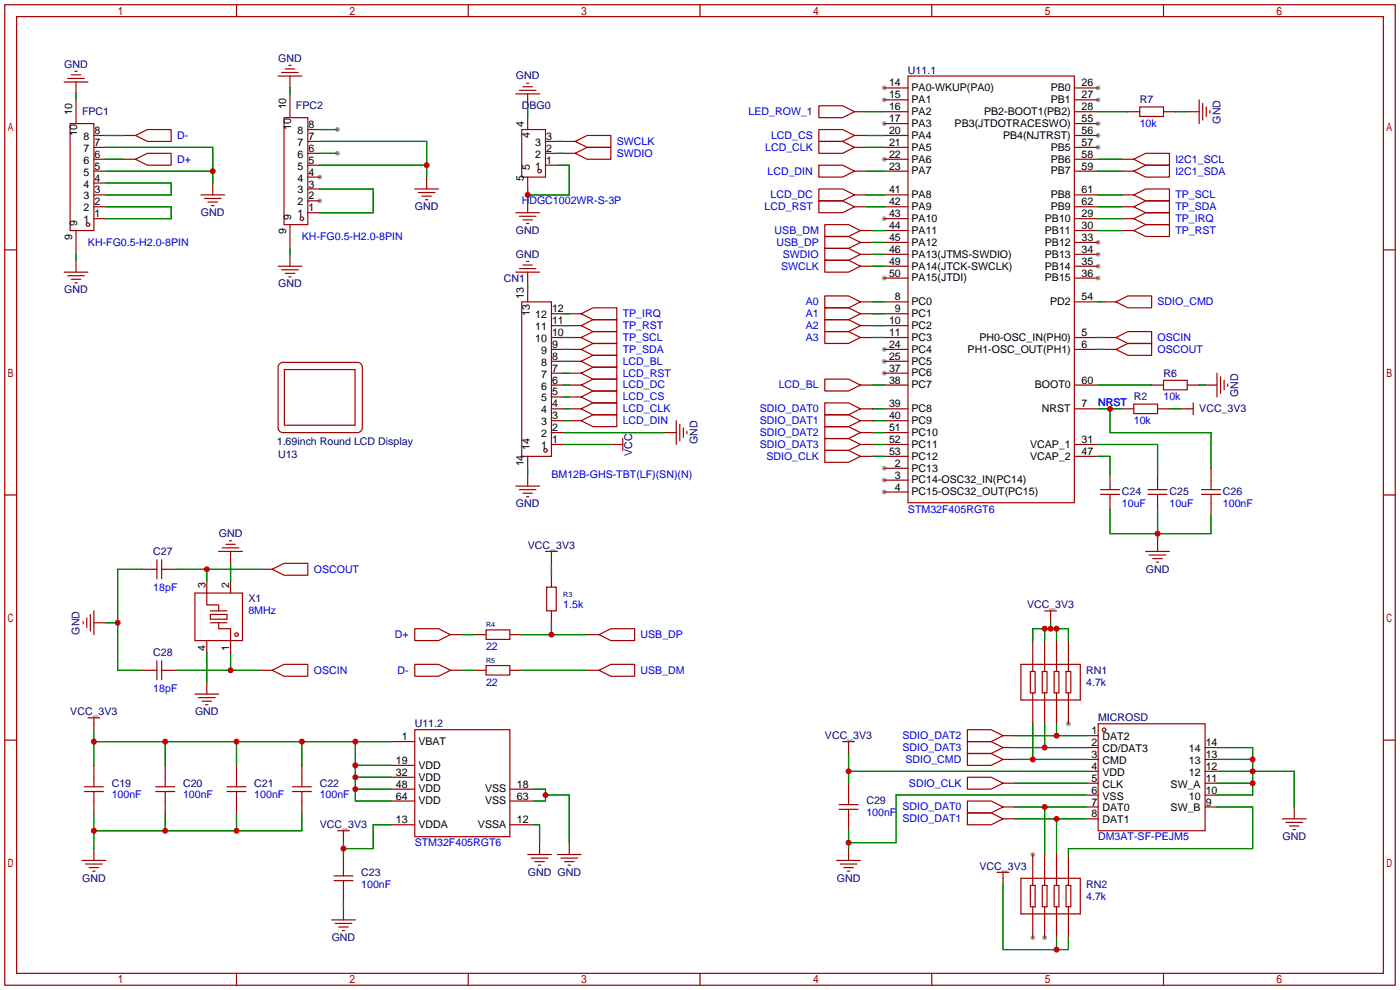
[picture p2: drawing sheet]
<svg xmlns="http://www.w3.org/2000/svg" width="299mm" height="212mm" viewBox="0 0 299 212" stroke-linecap="round" stroke-linejoin="round" font-family="sans-serif">
<g fill="#999">
<circle cx="189" cy="18.8" r=".51"/>
<circle cx="189" cy="21.3" r=".51"/>
<circle cx="189" cy="26.4" r=".51"/>
<circle cx="189" cy="34" r=".51"/>
<circle cx="234.7" cy="18.8" r=".51"/>
<circle cx="234.7" cy="21.3" r=".51"/>
<circle cx="234.7" cy="51.8" r=".51"/>
<circle cx="234.7" cy="54.4" r=".51"/>
<circle cx="234.7" cy="56.9" r=".51"/>
<circle cx="234.7" cy="59.4" r=".51"/>
<circle cx="189" cy="46.7" r=".51"/>
<circle cx="189" cy="59.4" r=".51"/>
<circle cx="234.7" cy="26.4" r=".51"/>
<circle cx="234.7" cy="29" r=".51"/>
<circle cx="234.7" cy="31.5" r=".51"/>
<circle cx="189" cy="100.1" r=".51"/>
<circle cx="189" cy="102.6" r=".51"/>
<circle cx="189" cy="105.2" r=".51"/>
<circle cx="189" cy="74.7" r=".51"/>
<circle cx="189" cy="77.2" r=".51"/>
<circle cx="189" cy="79.8" r=".51"/>
<circle cx="228.3" cy="154.7" r=".51"/>
<circle cx="220.7" cy="182.6" r=".51"/>
<circle cx="220.7" cy="200.4" r=".51"/>
<circle cx="223.3" cy="200.4" r=".51"/>
<circle cx="68.3" cy="42.9" r=".51"/>
<circle cx="68.3" cy="37.8" r=".51"/>
<circle cx="72.1" cy="27.7" r=".51"/>
<circle cx="72.1" cy="32.8" r=".51"/>
</g>
<g fill="none" stroke="#a10000" stroke-width=".25">
<path d="M1 1h297.2v209.6h-297.2zM3.6 3.6h292.1v204.4h-292.1zM13.7 17.5h5.1M14.5 16.8h3.5M15.2 16h2.1M16 15.2h.5M16.3 17.5v2.6M50.5 1v2.6M59.4 16.3h5.1M60.2 15.5h3.6M61 14.7h2M61.7 14h.5"/>
<path d="M62 16.3v2.5M100.1 1v2.6M111 19.3h3.6M111.8 18.5h2M112.5 17.8h.5M149.6 1v2.6M189 18.8h5.1M194.1 16.3h35.5v91.1h-35.5zM199.1 1v2.6M229.6 18.8h5.1M248.7 1v2.6M15 26.4h5.1v22.9h-5.1z"/>
<path d="M16.3 21.3v5.1M20.1 29h2.5M20.1 31.5h2.5M20.1 34h2.5M20.1 36.6h2.5M20.1 39.1h2.5M26.4 29h2.6M26.4 34h2.6M29 29l2.5-1.3h5.1v2.5h-5.1zM29 34l2.5-1.2h5.1v2.5h-5.1zM45.5 39.1v2.6M60.7 25.1h5.1v22.9h-5.1z"/>
<path d="M62 20.1v5M65.8 35.3h2.5M65.8 32.8h2.5M65.8 30.2h2.5M65.8 37.8h2.5M65.8 27.7h2.5M91.2 37.8v2.6M110.2 20.1h5.1M111.5 27.7h5.1v10.1h-5.1zM112.8 20.1v2.5M112.8 25.1v2.6M112.8 37.8v2.6"/>
<path d="M116.6 35.3h2.5M116.6 32.8h2.5M116.6 30.2h2.5M120.4 32.8h2.5M120.4 30.2h2.5M122.9 32.8l2.6-1.3h5.1v2.5h-5.1zM122.9 30.2l2.6-1.2h5.1v2.5h-5.1zM175 22.6h5.1l2.5 1.3-2.5 1.2h-5.1zM175 35.3h5.1l2.5 1.3-2.5 1.2h-5.1zM175 30.2h5.1l2.5 1.3-2.5 1.3h-5.1zM175 27.7h5.1l2.5 1.3-2.5 1.2h-5.1zM182.6 23.9h2.6"/>
<path d="M182.6 29h2.6M182.6 31.5h2.6M182.6 36.6h2.6M189 21.3h5.1M189 23.9h5.1M189 26.4h5.1M189 29h5.1M189 31.5h5.1M189 34h5.1M189 36.6h5.1M229.6 21.3h5.1M229.6 23.9h5.1"/>
<path d="M229.6 26.4h5.1M229.6 29h5.1M229.6 31.5h5.1M229.6 34h5.1M229.6 36.6h5.1M239.8 34h2.5M239.8 36.6h2.5M241 23.9h2.6M242.3 34l2.6-1.2h5v2.5h-5zM242.3 36.6l2.6-1.3h5v2.5h-5zM243.6 22.9h5.1v2h-5.1zM248.7 23.9h2.5"/>
<path d="M253.7 23.9h2.6M256.3 21.3v5.1M257 22.1v3.6M257.8 22.9v2M258.6 23.6v.5M1 53.4h2.6M13.7 58.2h5.1M14.5 58.9h3.5M15.2 59.7h2.1M16.3 49.3v5.1M16.3 55.6v2.6M20.1 46.7h2.5"/>
<path d="M20.1 41.7h2.5M20.1 44.2h2.5M42.9 41.7h5.1M43.7 42.4h3.5M44.4 43.2h2.1M45.2 43.9h.5M59.4 56.9h5.1M60.2 57.7h3.6M61 58.4h2M61.7 59.2h.5M62 48v5.1M62 54.4v2.5"/>
<path d="M65.8 45.5h2.5M65.8 42.9h2.5M65.8 40.4h2.5M88.6 40.4h5.1M89.4 41.1h3.6M90.2 41.9h2M90.9 42.7h.5M110.2 45.5h5.1M110.2 58.2h5.1M111 46.2h3.6M111 57.4h3.6M111.8 47h2"/>
<path d="M111.8 56.6h2M112.5 47.8h.5M112.5 55.9h.5M112.8 42.9v2.6M112.8 58.2v2.5M175 40.4h5.1l2.5 1.3-2.5 1.2h-5.1zM175 42.9h5.1l2.5 1.3-2.5 1.3h-5.1zM176.3 53.1h5.1l2.5 1.3-2.5 1.2h-5.1zM176.3 55.6h5.1l2.5 1.3-2.5 1.3h-5.1zM176.3 48h5.1l2.5 1.3-2.5 1.2h-5.1zM176.3 50.5h5.1l2.5 1.3-2.5 1.3h-5.1zM182.6 41.7h2.6"/>
<path d="M182.6 44.2h2.6M183.9 49.3h2.5M183.9 51.8h2.5M183.9 54.4h2.5M183.9 56.9h2.5M189 46.7h5.1M189 49.3h5.1M189 51.8h5.1M189 54.4h5.1M189 56.9h5.1M189 59.4h5.1M189 41.7h5.1"/>
<path d="M189 44.2h5.1M229.6 46.7h5.1M229.6 49.3h5.1M229.6 51.8h5.1M229.6 54.4h5.1M229.6 56.9h5.1M229.6 59.4h5.1M229.6 41.7h5.1M229.6 44.2h5.1M239.8 46.7h2.5M239.8 49.3h2.5M239.8 41.7h2.5"/>
<path d="M239.8 44.2h2.5M242.3 44.2l2.6-1.3h5v2.6h-5zM242.3 41.7l2.6-1.3h5v2.5h-5zM242.3 49.3l2.6-1.3h5v2.5h-5zM242.3 46.7l2.6-1.2h5v2.5h-5zM295.7 53.4h2.5M16 60.5h.5M59.8 77.7l.6-.2h16a1 1 0 0 1 1 1v13a1.07 1.07 0 0 1-1 1h-16a1.07 1.07 0 0 1-1-1v-13zM60.8 79h15.1v11.9h-15.1zM111.5 64.5h6.4v33h-6.4zM112.8 62v2.5M117.9 67.1h2.5"/>
<path d="M117.9 69.6h2.5M117.9 72.1h2.5M117.9 74.7h2.5M117.9 77.2h2.5M117.9 79.8h2.5M121.7 67.1h2.5M121.7 69.6h2.5M121.7 72.1h2.5M121.7 74.7h2.5M121.7 77.2h2.5M121.7 79.8h2.5M124.2 79.8l2.5-1.3h5.1v2.5h-5.1z"/>
<path d="M124.2 77.2l2.5-1.3h5.1v2.6h-5.1zM124.2 74.7l2.5-1.3h5.1v2.5h-5.1zM124.2 72.1l2.5-1.2h5.1v2.5h-5.1zM124.2 69.6l2.5-1.3h5.1v2.6h-5.1zM124.2 67.1l2.5-1.3h5.1v2.5h-5.1zM176.3 63.2h5.1l2.5 1.3-2.5 1.3h-5.1zM176.3 65.8h5.1l2.5 1.3-2.5 1.2h-5.1zM176.3 68.3h5.1l2.5 1.3-2.5 1.3h-5.1zM176.3 70.9h5.1l2.5 1.2-2.5 1.3h-5.1zM183.9 64.5h2.5M183.9 67.1h2.5M183.9 69.6h2.5"/>
<path d="M183.9 72.1h2.5M189 64.5h5.1M189 67.1h5.1M189 69.6h5.1M189 72.1h5.1M189 74.7h5.1M189 77.2h5.1M189 79.8h5.1M229.6 64.5h5.1M229.6 72.1h5.1M229.6 74.7h5.1M236 64.5h2.5"/>
<path d="M236 72.1h2.5M236 74.7h2.5M238.5 72.1l2.5-1.2h5.1v2.5h-5.1zM238.5 74.7l2.5-1.3h5.1v2.5h-5.1zM238.5 64.5l2.5-1.3h5.1v2.6h-5.1zM260.1 79.8v5M112.8 97.5v2.6M117.9 82.3h2.5M117.9 87.4h2.5M117.9 89.9h2.5M117.9 92.5h2.5M117.9 95h2.5"/>
<path d="M117.9 84.8h2.5M121.7 82.3h2.5M121.7 87.4h2.5M121.7 89.9h2.5M121.7 84.8h2.5M124.2 89.9l2.5-1.3h5.1v2.6h-5.1zM124.2 87.4l2.5-1.3h5.1v2.5h-5.1zM124.2 84.8l2.5-1.2h5.1v2.5h-5.1zM124.2 82.3l2.5-1.3h5.1v2.6h-5.1zM130.6 95h2.5M133.1 93.7v2.6M142 92.5h2.5"/>
<path d="M144.5 89.9v5.1M145.3 90.7v3.5M146 91.4v2.1M146.8 92.2v.5M176.3 96.3h5.1l2.5 1.2-2.5 1.3h-5.1zM176.3 86.1h5.1l2.5 1.3-2.5 1.2h-5.1zM176.3 88.6h5.1l2.5 1.3-2.5 1.3h-5.1zM176.3 91.2h5.1l2.5 1.3-2.5 1.2h-5.1zM176.3 93.7h5.1l2.5 1.3-2.5 1.3h-5.1zM176.3 81h5.1l2.5 1.3-2.5 1.3h-5.1zM183.9 82.3h2.5M183.9 87.4h2.5"/>
<path d="M183.9 89.9h2.5M183.9 92.5h2.5M183.9 95h2.5M183.9 97.5h2.5M189 82.3h5.1M189 87.4h5.1M189 89.9h5.1M189 92.5h5.1M189 95h5.1M189 97.5h5.1M229.6 82.3h5.1M229.6 87.4h5.1"/>
<path d="M229.6 95h5.1M229.6 97.5h5.1M239.8 87.4h2.5M242.3 86.4h5.1v2h-5.1zM246.1 82.3h2.6M247.4 87.4h2.5M248.7 81.3h5v2h-5zM252.5 87.4h2.5M253.7 82.3h2.6M255 86.1v2.5M257.6 82.3h2.5M260.9 80.5v3.6"/>
<path d="M261.6 81.3v2M262.4 82v.5M1 105.8h2.6M33.5 119.6v4.1M34.5 119.6v4.1M46.7 117.9h5.1M47.5 117.1h3.6M48.3 116.3h2M49 115.6h.5M49.3 117.9v2.5M110.2 103.9h5.1M111 104.6h3.6"/>
<path d="M111.8 105.4h2M112.5 106.2h.5M112.8 101.3v2.6M116.6 117.9h2.5M117.9 117.9v2.5M189 100.1h5.1M189 102.6h5.1M189 105.2h5.1M235.2 105.7h4.1M235.2 104.6h4.1M237.2 101.3v3.3M237.2 105.7v3.3"/>
<path d="M244.9 117.9h5M245.4 105.7h4M245.4 104.6h4M245.6 118.6h3.6M246.4 119.4h2M247.4 101.3v3.3M247.4 105.7v3.3M247.4 115.3v2.6M256.8 105.7h4.1M256.8 104.6h4.1M258.8 100.1v4.5M258.8 105.7v4.5"/>
<path d="M295.7 105.8h2.5M17.8 132.8v.6M18.5 132.1v2M19.3 131.3v3.6M20.1 130.6v5M20.1 133.1h2.5M30.2 121.7h3.3M34.5 121.7h3.3M41.7 126.7h10.1v10.2h-10.1zM44.2 124.2v5.1h2.5v1.3M44.2 136.9v2.5M45 131.3h3.5v1h-3.5z"/>
<path d="M45 133.1h3.5M45 130.6h3.5M46.7 133.1v1.3h2.6v5M49.3 124.2v2.5M55.6 121.7h2.6M58.2 121.7l2.5-1.3h5.1v2.5h-5.1zM88.6 134.4h5.1l2.6 1.2-2.6 1.3h-5.1zM96.3 135.6h2.5M101.3 135.6h2.6M103.9 134.6h5.1v2.1h-5.1zM109 135.6h2.5M116.8 125.5h2.1v5.1h-2.1z"/>
<path d="M117.9 122.9v2.6M117.9 130.6v2.5M125.5 135.6h2.5M128 135.6l2.6-1.2h5v2.5h-5zM220.7 136.9v6.6M223.3 130.6h2.5M223.3 136.9v6.6M224.5 130.6v2.5M225.8 136.9v6.6M228.3 136.9v6.6M247.1 120.1h.5M1 158.2h2.6"/>
<path d="M18.8 153.4h2.5M20.1 153.4v2.6M30.2 143.3h3.3M33.5 141.2v4.1M34.5 141.2v4.1M34.5 143.3h3.3M41.7 148.3h5M42.4 149.1h3.6M43.2 149.9h2M43.9 150.6h.5M44.2 145.8v2.5M55.6 143.3h2.6"/>
<path d="M58.2 143.3l2.5-1.3h5.1v2.5h-5.1zM83.6 158.5h5M88.6 156h20.4v22.8h-20.4zM88.6 142h5.1l2.6 1.3-2.6 1.2h-5.1zM96.3 143.3h2.5M101.3 143.3h2.6M103.9 142.2h5.1v2.1h-5.1zM109 143.3h2.5M125.5 143.3h2.5M128 143.3l2.6-1.3h5v2.5h-5zM180.1 158.5h2.5M181.4 158.5v2.5"/>
<path d="M206.8 156h5l2.6 1.2-2.6 1.3h-5zM206.8 158.5h5l2.6 1.3-2.6 1.2h-5zM214.4 157.2h2.5M214.4 159.8h2.5M218.2 142h12.7v7.6h-12.7zM220.2 143.5h1v4.6h-1zM220.7 148.1v6.6M222.8 143.5h1v4.6h-1zM223.3 148.1v6.6M225.3 143.5h1v4.6h-1zM225.8 148.1v6.6M227.8 143.5h1.1v4.6h-1.1z"/>
<path d="M228.3 148.1v6.6M232.2 157.2h2.5M232.2 159.8h2.5M234.7 154.7h22.9v22.8h-22.9zM257.6 159.8h2.5M295.7 158.2h2.5M18 169.2h4.1M18 168.1h4.1M20.1 163.6v4.5M20.1 169.2v4.5M33.3 169.2h4M33.3 168.1h4"/>
<path d="M35.3 163.6v4.5M35.3 169.2v4.5M48.5 169.2h4.1M48.5 168.1h4.1M50.5 163.6v4.5M50.5 169.2v4.5M62.5 169.2h4M62.5 168.1h4M64.5 163.6v4.5M64.5 169.2v4.5M72.1 177.5h2.6M73.4 177.5v2.6"/>
<path d="M83.6 176.3h5M83.6 168.7h5M83.6 163.6h5M83.6 166.1h5M83.6 171.2h5M109 176.3h5M109 168.7h5M109 171.2h5M179.3 173h4.1M179.3 172h4.1M181.4 167.4v4.6M181.4 173v4.5"/>
<path d="M206.8 173.7h5l2.6 1.3-2.6 1.3h-5zM206.8 171.2h5l2.6 1.3-2.6 1.2h-5zM206.8 166.1h5l2.6 1.3-2.6 1.3h-5zM206.8 161h5l2.6 1.3-2.6 1.3h-5zM214.4 162.3h2.5M214.4 167.4h2.5M214.4 172.5h2.5M214.4 175h2.5M232.2 162.3h2.5M232.2 164.8h2.5M232.2 167.4h2.5M232.2 169.9h2.5"/>
<path d="M232.2 172.5h2.5M232.2 175h2.5M257.6 162.3h2.5M257.6 164.8h2.5M257.6 167.4h2.5M257.6 169.9h2.5M257.6 172.5h2.5M274.1 175h5M274.8 175.8h3.6M275.6 176.5h2M276.4 177.3h.5M276.6 172.5v2.5"/>
<path d="M17.5 183.9h5.1M18.3 184.7h3.5M19 185.4h2.1M19.8 186.2h.5M20.1 181.4v2.5M70.9 196.6h5M71.4 188.2h4M71.4 187.2h4M71.6 197.4h3.6M72.4 198.1h2M73.2 198.9h.5M73.4 182.6v4.6"/>
<path d="M73.4 188.2v4.6M73.4 194.1v2.5M112.8 182.6h5.1M113.5 183.4h3.6M114.3 184.2h2M115.1 184.9h.5M115.3 180.1v2.5M119.1 182.6h5.1M119.9 183.4h3.5M120.6 184.2h2.1M121.4 184.9h.5M121.7 180.1v2.5"/>
<path d="M178.8 183.9h5.1M179.6 184.7h3.5M180.3 185.4h2.1M181.1 186.2h.5M181.4 181.4v2.5M213.1 186.4h2.5M214.4 186.4v2.6M218.2 187.7h12.7v7.6h-12.7zM220.2 189.2h1v4.6h-1zM220.7 182.6v6.6M220.7 193.8v6.6M222.8 189.2h1v4.6h-1z"/>
<path d="M223.3 182.6v6.6M223.3 193.8v6.6M225.3 189.2h1v4.6h-1zM225.8 182.6v6.6M225.8 193.8v6.6M227.8 189.2h1.1v4.6h-1.1zM228.3 182.6v6.6M228.3 193.8v6.6M50.5 208v2.6M100.1 208v2.6M149.6 208v2.6M199.1 208v2.6"/>
<path d="M248.7 208v2.6"/>
<circle cx="115.3" cy="36.6" r=".38"/>
<circle cx="18.8" cy="48" r=".38"/>
<circle cx="64.5" cy="46.7" r=".38"/>
<circle cx="116.6" cy="96.3" r=".38"/>
<circle cx="50.5" cy="135.6" r=".38"/>
<circle cx="236" cy="156" r=".38"/>
</g>
<g fill="none" stroke="#008700" stroke-width=".25">
<path d="M62 18.8v1.3M16.3 20.1v1.2M22.6 39.1h14v2.6h-14M22.6 36.6h22.9M22.6 31.5h22.9v7.6M22.6 29h3.8M22.6 34h3.8M68.3 35.3h22.9M68.3 32.8h3.8M68.3 30.2h22.9v7.6M68.3 27.7h3.8M112.8 22.6v2.5"/>
<path d="M119.1 35.3h2.6v6.4h-8.9M119.1 32.8h1.3M119.1 30.2h1.3M185.2 36.6h3.8M185.2 31.5h3.8M185.2 23.9h3.8M185.2 29h3.8M234.7 36.6h5.1M234.7 23.9h6.3M234.7 34h5.1M251.2 23.9h2.5M16.3 54.4v1.2"/>
<path d="M22.6 44.2h14v2.5h-14M62 53.1v1.3M68.3 40.4h11.5v5.1h-11.5M112.8 40.4v2.5M185.2 41.7h3.8M185.2 44.2h3.8M186.4 54.4h2.6M186.4 56.9h2.6M186.4 49.3h2.6M186.4 51.8h2.6M234.7 41.7h5.1M234.7 49.3h5.1"/>
<path d="M234.7 46.7h5.1M234.7 44.2h5.1M112.8 60.7v1.3M120.4 72.1h1.3M120.4 74.7h1.3M120.4 67.1h1.3M120.4 69.6h1.3M120.4 77.2h1.3M120.4 79.8h1.3M186.4 72.1h2.6M186.4 64.5h2.6M186.4 67.1h2.6"/>
<path d="M186.4 69.6h2.6M234.7 72.1h1.3M234.7 74.7h1.3M234.7 64.5h1.3M120.4 87.4h1.3M120.4 92.5h21.6M120.4 95h10.2M120.4 89.9h1.3M120.4 82.3h1.3M120.4 84.8h1.3M186.4 87.4h2.6M186.4 92.5h2.6"/>
<path d="M186.4 97.5h2.6M186.4 95h2.6M186.4 89.9h2.6M186.4 82.3h2.6M234.7 87.4h5.1M234.7 97.5h2.5v3.8M234.7 95h12.7v6.3M234.7 82.3h11.4M237.2 87.4v5.1h21.6v7.6M249.9 87.4h2.6M256.3 82.3h1.3M112.8 100.1v1.2"/>
<path d="M237.2 109v5h21.6v-3.8M247.4 109v6.3M22.6 133.1h2.5M30.2 121.7h-5.1v21.6h5.1M37.8 121.7h17.8M44.2 121.7v2.5M44.2 139.4v6.4M49.3 120.4v3.8M49.3 139.4v3.9M98.8 135.6h2.5M111.5 135.6h14M117.9 120.4v2.5"/>
<path d="M117.9 133.1v2.5M220.7 136.9v-2.5h7.6v2.5M223.3 134.4v2.5M224.5 133.1v1.3M225.8 134.4v2.5M20.1 156v7.6M20.1 158.5h63.5M35.3 158.5v5.1M37.8 143.3h17.8M50.5 158.5v5.1M64.5 158.5v5.1M75.9 158.5v12.7h7.7"/>
<path d="M98.8 143.3h2.5M111.5 143.3h14M216.9 159.8h15.3M216.9 157.2h15.3M220.7 154.7v7.6M223.3 154.7v5.1M225.8 154.7v2.5M260.1 159.8h7.6v10.1h-7.6M20.1 173.7v7.7M35.3 173.7v3.8M50.5 173.7v3.8M64.5 173.7v3.8h-44.4"/>
<path d="M75.9 163.6h7.7M75.9 166.1h7.7M75.9 168.7h7.7M83.6 176.3h-3.8v5.1h-6.4M114 168.7h2.6v2.5h-2.6M114 176.3h1.3v3.8M116.6 169.9h5.1v10.2M181.4 164.8h50.8M181.4 161v6.4M181.4 177.5v3.9M216.9 162.3h15.3M216.9 167.4h15.3"/>
<path d="M216.9 175h15.3M216.9 172.5h15.3M223.3 172.5v10.1M225.8 175v7.6M232.2 169.9h-40.7v10.2h-10.1M260.1 172.5h7.6v8.9h-39.4v1.2M260.1 164.8h16.5v7.7M260.1 162.3h7.6M260.1 167.4h7.6M73.4 180.1v2.5M73.4 192.8v1.3M214.4 189v13.9h13.9v-2.5"/>
<path d="M225.8 200.4v2.5"/>
</g>
<g fill="#c00">
<circle cx="20.1" cy="177.5" r=".63"/>
<circle cx="35.3" cy="177.5" r=".63"/>
<circle cx="50.5" cy="177.5" r=".63"/>
<circle cx="50.5" cy="158.5" r=".63"/>
<circle cx="64.5" cy="158.5" r=".63"/>
<circle cx="35.3" cy="158.5" r=".63"/>
<circle cx="20.1" cy="158.5" r=".63"/>
<circle cx="75.9" cy="158.5" r=".63"/>
<circle cx="75.9" cy="163.6" r=".63"/>
<circle cx="75.9" cy="166.1" r=".63"/>
<circle cx="75.9" cy="168.7" r=".63"/>
<circle cx="73.4" cy="181.4" r=".63"/>
<circle cx="116.6" cy="169.9" r=".63"/>
<circle cx="237.2" cy="87.4" r=".63"/>
<circle cx="247.4" cy="114" r=".63"/>
<circle cx="49.3" cy="143.3" r=".63"/>
<circle cx="25.1" cy="133.1" r=".63"/>
<circle cx="112.8" cy="41.7" r=".63"/>
<circle cx="267.7" cy="164.8" r=".63"/>
<circle cx="267.7" cy="162.3" r=".63"/>
<circle cx="267.7" cy="167.4" r=".63"/>
<circle cx="225.8" cy="175" r=".63"/>
<circle cx="223.3" cy="172.5" r=".63"/>
<circle cx="225.8" cy="157.2" r=".63"/>
<circle cx="223.3" cy="159.8" r=".63"/>
<circle cx="220.7" cy="162.3" r=".63"/>
<circle cx="181.4" cy="164.8" r=".63"/>
<circle cx="181.4" cy="180.1" r=".63"/>
<circle cx="225.8" cy="134.4" r=".63"/>
<circle cx="224.5" cy="134.4" r=".63"/>
<circle cx="223.3" cy="134.4" r=".63"/>
<circle cx="225.8" cy="202.9" r=".63"/>
<circle cx="45.5" cy="36.6" r=".63"/>
<circle cx="117.9" cy="135.6" r=".63"/>
<circle cx="91.2" cy="35.3" r=".63"/>
<circle cx="44.2" cy="121.7" r=".63"/>
</g>
<g font-size="2.3" fill="#000080">
<text x="13.7" y="14.4">GND</text>
<text x="59.5" y="13.2">GND</text>
<text x="110.3" y="17">GND</text>
<text x="194.1" y="15.7">U11.1</text>
<text x="63.2" y="23.3">FPC2</text>
<text x="111.5" y="23.3">DBG0</text>
<text x="243.6" y="22.1">R7</text>
<text x="17.5" y="24.6">FPC1</text>
<text x="260.8" y="26.4" transform="rotate(-90 260.8 26.4)">GND</text>
<text x="42.9" y="46.2">GND</text>
<text x="88.7" y="44.9">GND</text>
<text x="110.3" y="50">GND</text>
<text x="110.3" y="55.1">GND</text>
<text x="13.7" y="62.7">GND</text>
<text x="59.5" y="61.4">GND</text>
<text x="107.7" y="60.2">CN1</text>
<text x="248.7" y="80.5">R6</text>
<text x="242.3" y="85.6">R2</text>
<text x="256.3" y="88.1">VCC_3V3</text>
<text x="264.6" y="84.8" transform="rotate(-90 264.6 84.8)">GND</text>
<text x="59.2" y="95.1">1.69inch Round LCD Display</text>
<text x="149.1" y="95" transform="rotate(-90 149.1 95)">GND</text>
<text x="59.4" y="97.8">U13</text>
<text x="135.1" y="97.4" transform="rotate(-90 135.1 97.4)">VCC</text>
<text x="239.8" y="105.9">C24</text>
<text x="249.9" y="105.9">C25</text>
<text x="261.4" y="105.9">C26</text>
<text x="110.3" y="108.4">GND</text>
<text x="32.8" y="118.6">C27</text>
<text x="46.8" y="114.8">GND</text>
<text x="112.8" y="117.3">VCC_3V3</text>
<text x="244.9" y="122.4">GND</text>
<text x="53.1" y="128.7">X1</text>
<text x="219.5" y="130">VCC_3V3</text>
<text x="17" y="135.6" transform="rotate(-90 17 135.6)">GND</text>
<text x="32.8" y="140.2">C28</text>
<text x="232.2" y="144">RN1</text>
<text x="15" y="152.9">VCC_3V3</text>
<text x="41.7" y="152.9">GND</text>
<text x="88.6" y="155.4">U11.2</text>
<text x="234.7" y="154.1">MICROSD</text>
<text x="176.3" y="158">VCC_3V3</text>
<text x="23.9" y="168.1">C19</text>
<text x="39.1" y="168.1">C20</text>
<text x="54.4" y="168.1">C21</text>
<text x="68.3" y="168.1">C22</text>
<text x="185.2" y="171.9">C29</text>
<text x="68.4" y="177">VCC_3V3</text>
<text x="274.1" y="179.5">GND</text>
<text x="209.3" y="185.9">VCC_3V3</text>
<text x="17.5" y="188.4">GND</text>
<text x="77.2" y="187.2">C23</text>
<text x="112.8" y="187.2">GND GND</text>
<text x="178.8" y="188.4">GND</text>
<text x="232.2" y="189.7">RN2</text>
<text x="70.9" y="201.1">GND</text>
</g>
<g font-size="2.3">
<text x="61.2" y="23.4" transform="rotate(-90 61.2 23.4)">10</text>
<text x="190" y="18.5">14</text>
<text x="190" y="21">15</text>
<text x="190" y="23.6">16</text>
<text x="194.8" y="19.5">PA0-WKUP(PA0)</text>
<text x="194.8" y="22">PA1</text>
<text x="224.6" y="19.5">PB0</text>
<text x="224.6" y="22">PB1</text>
<text x="231.1" y="18.5">26</text>
<text x="231.1" y="21">27</text>
<text x="231.1" y="23.6">28</text>
<text x="15.5" y="24.7" transform="rotate(-90 15.5 24.7)">10</text>
<text x="16.5" y="29" transform="rotate(-90 16.5 29)">10</text>
<text x="17.9" y="29.9">8</text>
<text x="20.2" y="28.6">8</text>
<text x="62.2" y="27.7" transform="rotate(-90 62.2 27.7)">10</text>
<text x="63.6" y="28.6">8</text>
<text x="65.9" y="29.9">7</text>
<text x="65.9" y="27.4">8</text>
<text x="112" y="27.1" transform="rotate(-90 112 27.1)">4</text>
<text x="113.2" y="29.4" transform="rotate(-90 113.2 29.4)">4</text>
<text x="116.7" y="29.9">3</text>
<text x="190" y="26.1">17</text>
<text x="190" y="28.6">20</text>
<text x="194.8" y="24.6">PA2</text>
<text x="194.8" y="27.1">PA3</text>
<text x="194.8" y="29.7">PA4</text>
<text x="204" y="27.1">PB3(JTDOTRACESWO)</text>
<text x="210.3" y="24.6">PB2-BOOT1(PB2)</text>
<text x="214.4" y="29.7">PB4(NJTRST)</text>
<text x="231.1" y="26.1">55</text>
<text x="231.1" y="28.6">56</text>
<text x="17.9" y="35">6</text>
<text x="17.9" y="32.5">7</text>
<text x="20.2" y="33.7">6</text>
<text x="20.2" y="31.2">7</text>
<text x="63.6" y="33.7">6</text>
<text x="63.6" y="31.2">7</text>
<text x="65.9" y="35">5</text>
<text x="65.9" y="32.5">6</text>
<text x="114.4" y="33.7">2</text>
<text x="114.4" y="31.2">3</text>
<text x="116.7" y="35">1</text>
<text x="116.7" y="32.5">2</text>
<text x="190" y="31.2">21</text>
<text x="190" y="33.7">22</text>
<text x="194.8" y="32.2">PA5</text>
<text x="194.8" y="34.7">PA6</text>
<text x="224.6" y="32.2">PB5</text>
<text x="224.6" y="34.7">PB6</text>
<text x="231.1" y="31.2">57</text>
<text x="231.1" y="33.7">58</text>
<text x="17.9" y="40.1">4</text>
<text x="17.9" y="37.5">5</text>
<text x="20.2" y="41.3">3</text>
<text x="20.2" y="38.8">4</text>
<text x="20.2" y="36.3">5</text>
<text x="63.6" y="41.3">3</text>
<text x="63.6" y="38.8">4</text>
<text x="63.6" y="36.3">5</text>
<text x="65.9" y="40.1">3</text>
<text x="65.9" y="37.5">4</text>
<text x="112" y="38.7" transform="rotate(-90 112 38.7)">5</text>
<text x="113.2" y="36.4" transform="rotate(-90 113.2 36.4)">5</text>
<text x="114.4" y="36.3">1</text>
<text x="190" y="36.3">23</text>
<text x="190" y="41.3">41</text>
<text x="194.8" y="37.3">PA7</text>
<text x="224.6" y="37.3">PB7</text>
<text x="231.1" y="36.3">59</text>
<text x="231.1" y="41.3">61</text>
<text x="17.9" y="47.7">1</text>
<text x="17.9" y="45.2">2</text>
<text x="17.9" y="42.6">3</text>
<text x="20.2" y="46.4">1</text>
<text x="20.2" y="43.9">2</text>
<text x="62.2" y="47" transform="rotate(-90 62.2 47)">9</text>
<text x="63.6" y="46.4">1</text>
<text x="63.6" y="43.9">2</text>
<text x="65.9" y="45.2">1</text>
<text x="65.9" y="42.6">2</text>
<text x="190" y="43.9">42</text>
<text x="190" y="46.4">43</text>
<text x="194.8" y="42.4">PA8</text>
<text x="194.8" y="44.9">PA9</text>
<text x="194.8" y="47.4">PA10</text>
<text x="223.3" y="47.4">PB10</text>
<text x="224.6" y="42.4">PB8</text>
<text x="224.6" y="44.9">PB9</text>
<text x="231.1" y="46.4">29</text>
<text x="231.1" y="43.9">62</text>
<text x="15.5" y="51.3" transform="rotate(-90 15.5 51.3)">9</text>
<text x="16.5" y="48.3" transform="rotate(-90 16.5 48.3)">9</text>
<text x="61.2" y="50.1" transform="rotate(-90 61.2 50.1)">9</text>
<text x="190" y="49">44</text>
<text x="190" y="51.5">45</text>
<text x="194.8" y="50">PA11</text>
<text x="194.8" y="52.5">PA12</text>
<text x="223.3" y="50">PB11</text>
<text x="223.3" y="52.5">PB12</text>
<text x="231.1" y="49">30</text>
<text x="231.1" y="51.5">33</text>
<text x="190" y="54">46</text>
<text x="190" y="56.6">49</text>
<text x="190" y="59.1">50</text>
<text x="194.8" y="55.1">PA13(JTMS-SWDIO)</text>
<text x="194.8" y="57.6">PA14(JTCK-SWCLK)</text>
<text x="223.3" y="55.1">PB13</text>
<text x="223.3" y="57.6">PB14</text>
<text x="231.1" y="54">34</text>
<text x="231.1" y="56.6">35</text>
<text x="231.1" y="59.1">36</text>
<text x="112" y="63.9" transform="rotate(-90 112 63.9)">13</text>
<text x="191.3" y="64.2">8</text>
<text x="194.8" y="60.1">PA15(JTDI)</text>
<text x="194.8" y="65.2">PC0</text>
<text x="223.3" y="60.1">PB15</text>
<text x="224.4" y="65.2">PD2</text>
<text x="231.1" y="64.2">54</text>
<text x="113.2" y="67.5" transform="rotate(-90 113.2 67.5)">13</text>
<text x="114.4" y="70.6">11</text>
<text x="114.4" y="68">12</text>
<text x="118" y="71.8">10</text>
<text x="118" y="69.3">11</text>
<text x="118" y="66.7">12</text>
<text x="190" y="69.3">10</text>
<text x="190" y="71.8">11</text>
<text x="191.3" y="66.7">9</text>
<text x="194.8" y="67.8">PC1</text>
<text x="194.8" y="70.3">PC2</text>
<text x="231.1" y="71.8">5</text>
<text x="114.4" y="73.1">10</text>
<text x="115.7" y="75.6">9</text>
<text x="118" y="76.9">8</text>
<text x="118" y="74.4">9</text>
<text x="190" y="74.4">24</text>
<text x="190" y="76.9">25</text>
<text x="194.8" y="72.8">PC3</text>
<text x="194.8" y="75.4">PC4</text>
<text x="194.8" y="77.9">PC5</text>
<text x="206.8" y="75.4">PH1-OSC_OUT(PH1)</text>
<text x="209.3" y="72.8">PH0-OSC_IN(PH0)</text>
<text x="231.1" y="74.4">6</text>
<text x="115.7" y="83.3">6</text>
<text x="115.7" y="80.7">7</text>
<text x="115.7" y="78.2">8</text>
<text x="118" y="82">6</text>
<text x="118" y="79.4">7</text>
<text x="190" y="79.4">37</text>
<text x="190" y="82">38</text>
<text x="194.8" y="80.5">PC6</text>
<text x="194.8" y="83">PC7</text>
<text x="221.2" y="83">BOOT0</text>
<text x="231.1" y="82">60</text>
<text x="115.7" y="88.3">4</text>
<text x="115.7" y="85.8">5</text>
<text x="118" y="89.6">3</text>
<text x="118" y="87.1">4</text>
<text x="118" y="84.5">5</text>
<text x="190" y="87.1">39</text>
<text x="190" y="89.6">40</text>
<text x="194.8" y="88.1">PC8</text>
<text x="222.7" y="88.1">NRST</text>
<text x="231.1" y="87.1">7</text>
<text x="115.7" y="96">1</text>
<text x="115.7" y="93.4">2</text>
<text x="115.7" y="90.9">3</text>
<text x="118" y="94.7">1</text>
<text x="118" y="92.1">2</text>
<text x="190" y="92.1">51</text>
<text x="190" y="94.7">52</text>
<text x="194.8" y="90.6">PC9</text>
<text x="194.8" y="93.2">PC10</text>
<text x="194.8" y="95.7">PC11</text>
<text x="220.2" y="95.7">VCAP_1</text>
<text x="231.1" y="94.7">31</text>
<text x="112" y="99.7" transform="rotate(-90 112 99.7)">14</text>
<text x="113.2" y="96.1" transform="rotate(-90 113.2 96.1)">14</text>
<text x="190" y="97.2">53</text>
<text x="191.3" y="99.8">2</text>
<text x="194.8" y="100.8">PC13</text>
<text x="194.8" y="98.2">PC12</text>
<text x="220.2" y="98.2">VCAP_2</text>
<text x="231.1" y="97.2">47</text>
<text x="191.3" y="102.3">3</text>
<text x="191.3" y="104.8">4</text>
<text x="194.8" y="103.3">PC14-OSC32_IN(PC14)</text>
<text x="194.8" y="105.9">PC15-OSC32_OUT(PC15)</text>
<text x="43.9" y="125.7" transform="rotate(-90 43.9 125.7)">3</text>
<text x="49" y="125.7" transform="rotate(-90 49 125.7)">2</text>
<text x="43.9" y="139.2" transform="rotate(-90 43.9 139.2)">4</text>
<text x="49" y="139.2" transform="rotate(-90 49 139.2)">1</text>
<text x="85.9" y="158.2">1</text>
<text x="89.4" y="159.2">VBAT</text>
<text x="233.3" y="156.9">1</text>
<text x="233.3" y="159.5">2</text>
<text x="233.3" y="162">3</text>
<text x="235.6" y="158.2">DAT2</text>
<text x="235.6" y="160.7">CD/DAT3</text>
<text x="254.1" y="160.7">14</text>
<text x="257.7" y="162">13</text>
<text x="257.7" y="159.5">14</text>
<text x="84.6" y="163.3">19</text>
<text x="84.6" y="165.8">32</text>
<text x="89.4" y="164.3">VDD</text>
<text x="89.4" y="166.8">VDD</text>
<text x="233.3" y="164.5">4</text>
<text x="233.3" y="167.1">5</text>
<text x="235.6" y="163.3">CMD</text>
<text x="235.6" y="165.8">VDD</text>
<text x="254.1" y="165.8">12</text>
<text x="254.1" y="163.3">13</text>
<text x="257.7" y="167.1">11</text>
<text x="257.7" y="164.5">12</text>
<text x="84.6" y="168.3">48</text>
<text x="84.6" y="170.9">64</text>
<text x="89.4" y="169.4">VDD</text>
<text x="89.4" y="171.9">VDD</text>
<text x="103.7" y="169.4">VSS</text>
<text x="103.7" y="171.9">VSS</text>
<text x="110.5" y="168.3">18</text>
<text x="110.5" y="170.9">63</text>
<text x="233.3" y="169.6">6</text>
<text x="233.3" y="172.2">7</text>
<text x="235.6" y="168.3">CLK</text>
<text x="235.6" y="170.9">VSS</text>
<text x="235.6" y="173.4">DAT0</text>
<text x="250.2" y="173.4">SW_B</text>
<text x="250.2" y="168.3">SW_A</text>
<text x="254.1" y="170.9">10</text>
<text x="257.7" y="172.2">9</text>
<text x="257.7" y="169.6">10</text>
<text x="84.6" y="176">13</text>
<text x="89.4" y="177">VDDA</text>
<text x="102.2" y="177">VSSA</text>
<text x="110.5" y="176">12</text>
<text x="233.3" y="174.7">8</text>
<text x="235.6" y="176">DAT1</text>
</g>
<g font-size="2.3" fill="#00f">
<text x="37.8" y="29.7">D-</text>
<text x="160" y="24.6">LED_ROW_1</text>
<text x="164.8" y="29.7">LCD_CS</text>
<text x="243.6" y="27.1">10k</text>
<text x="37.8" y="34.8">D+</text>
<text x="131.8" y="33.5">SWDIO</text>
<text x="131.8" y="31">SWCLK</text>
<text x="163.5" y="32.2">LCD_CLK</text>
<text x="251.2" y="34.8">I2C1_SCL</text>
<text x="164" y="37.3">LCD_DIN</text>
<text x="251.2" y="37.3">I2C1_SDA</text>
<text x="111.5" y="43.7">HDGC1002WR-S-3P</text>
<text x="163.4" y="44.9">LCD_RST</text>
<text x="164.7" y="42.4">LCD_DC</text>
<text x="251.2" y="44.9">TP_SDA</text>
<text x="251.2" y="42.4">TP_SCL</text>
<text x="251.2" y="47.5">TP_IRQ</text>
<text x="18.8" y="52.5">KH-FG0.5-H2.0-8PIN</text>
<text x="64.5" y="51.3">KH-FG0.5-H2.0-8PIN</text>
<text x="165.6" y="50">USB_DM</text>
<text x="165.9" y="52.5">USB_DP</text>
<text x="251.2" y="50">TP_RST</text>
<text x="166.9" y="57.6">SWCLK</text>
<text x="167.3" y="55.1">SWDIO</text>
<text x="172.2" y="65.2">A0</text>
<text x="247.4" y="65.2">SDIO_CMD</text>
<text x="133.1" y="70.3">TP_RST</text>
<text x="133.1" y="67.8">TP_IRQ</text>
<text x="172.2" y="67.8">A1</text>
<text x="172.2" y="70.3">A2</text>
<text x="133.1" y="77.9">LCD_BL</text>
<text x="133.1" y="75.4">TP_SDA</text>
<text x="133.1" y="72.9">TP_SCL</text>
<text x="172.2" y="72.9">A3</text>
<text x="247.4" y="72.9">OSCIN</text>
<text x="247.4" y="75.4">OSCOUT</text>
<text x="133.1" y="83">LCD_DC</text>
<text x="133.1" y="80.5">LCD_RST</text>
<text x="166.4" y="83">LCD_BL</text>
<text x="133.1" y="88.1">LCD_CLK</text>
<text x="133.1" y="85.6">LCD_CS</text>
<text x="162.4" y="88.1">SDIO_DAT0</text>
<text x="234.7" y="86.8">NRST</text>
<text x="248.7" y="85.6">10k</text>
<text x="133.1" y="90.6">LCD_DIN</text>
<text x="162.4" y="90.6">SDIO_DAT1</text>
<text x="162.4" y="93.2">SDIO_DAT2</text>
<text x="162.4" y="95.7">SDIO_DAT3</text>
<text x="242.3" y="90.6">10k</text>
<text x="163.8" y="98.3">SDIO_CLK</text>
<text x="117.9" y="102.1">BM12B-GHS-TBT(LF)(SN)(N)</text>
<text x="194.1" y="109.7">STM32F405RGT6</text>
<text x="239.8" y="108.4">10uF</text>
<text x="249.9" y="108.4">10uF</text>
<text x="261.4" y="108.4">100nF</text>
<text x="67.1" y="122.4">OSCOUT</text>
<text x="32.8" y="126.2">18pF</text>
<text x="53.1" y="131.3">8MHz</text>
<text x="120.4" y="130">1.5k</text>
<text x="84.4" y="136.4">D+</text>
<text x="136.9" y="136.4">USB_DP</text>
<text x="67.1" y="144">OSCIN</text>
<text x="85" y="144">D-</text>
<text x="103.9" y="138.9">22</text>
<text x="136.9" y="144">USB_DM</text>
<text x="32.8" y="147.8">18pF</text>
<text x="103.9" y="146.5">22</text>
<text x="232.2" y="146.5">4.7k</text>
<text x="192.9" y="158">SDIO_DAT2</text>
<text x="192.9" y="160.5">SDIO_DAT3</text>
<text x="193.5" y="163">SDIO_CMD</text>
<text x="23.9" y="170.7">100nF</text>
<text x="39.1" y="170.7">100nF</text>
<text x="54.4" y="170.7">100nF</text>
<text x="68.3" y="170.7">100nF</text>
<text x="192.9" y="173.2">SDIO_DAT0</text>
<text x="194.3" y="168.1">SDIO_CLK</text>
<text x="185.2" y="174.5">100nF</text>
<text x="192.9" y="175.7">SDIO_DAT1</text>
<text x="234.7" y="179.5">DM3AT-SF-PEJM5</text>
<text x="88.6" y="180.8">STM32F405RGT6</text>
<text x="77.2" y="189.7">100nF</text>
<text x="232.2" y="192.2">4.7k</text>
</g>
<g font-size="1.5" fill="#000080">
<text x="120.4" y="127.6">R3</text>
<text x="103.9" y="134">R4</text>
<text x="103.9" y="141.6">R5</text>
</g>
</svg>
